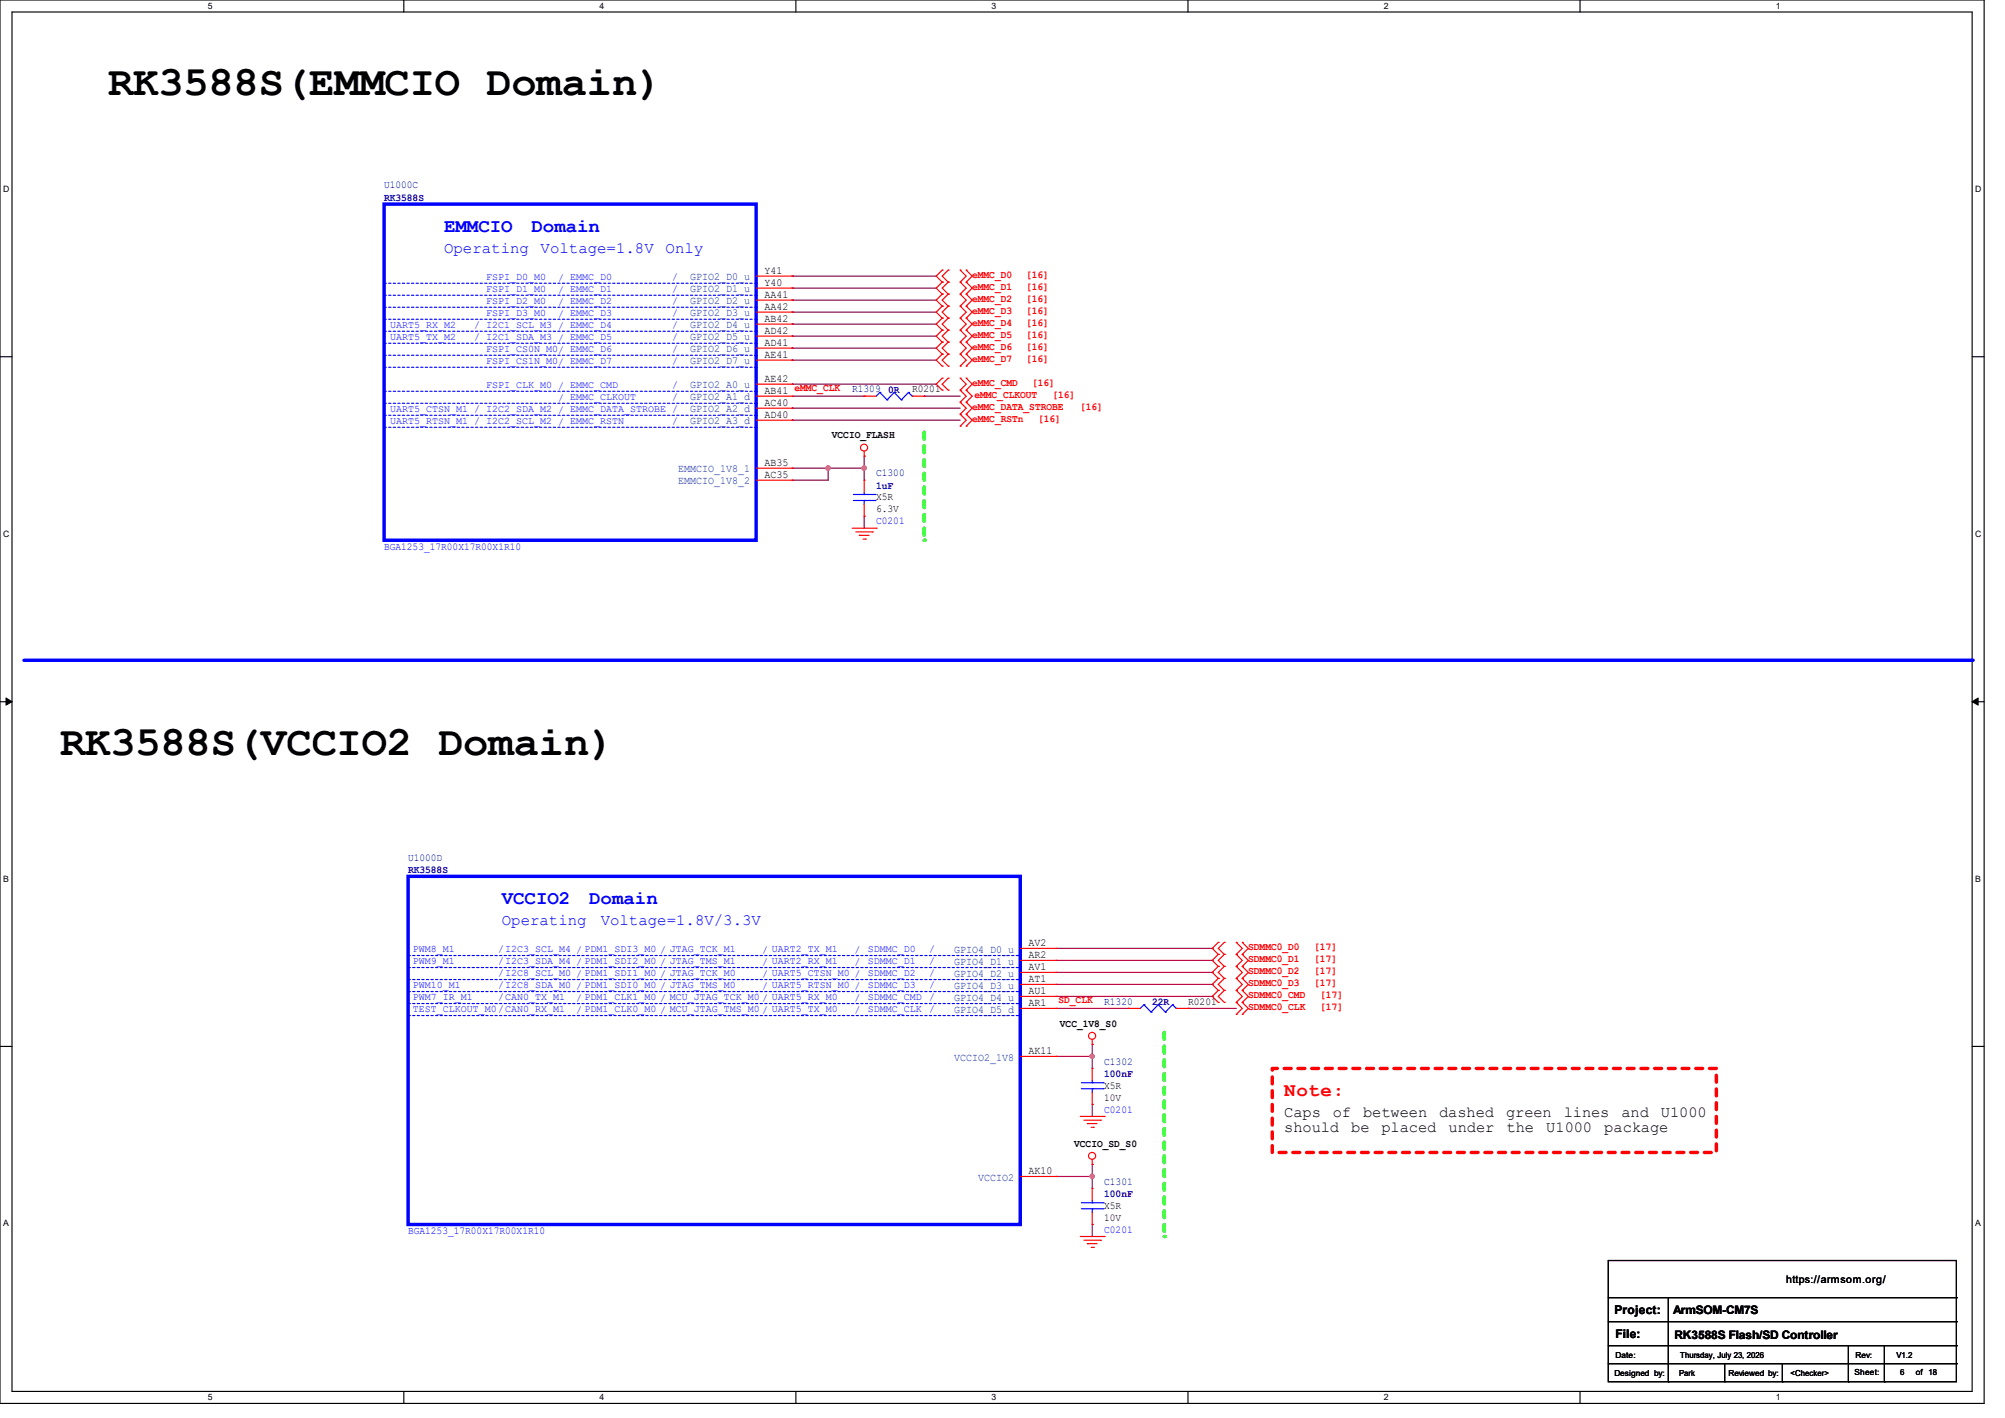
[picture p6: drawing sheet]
<svg xmlns="http://www.w3.org/2000/svg" width="297mm" height="210mm" viewBox="0 0 297 210" stroke-linecap="round" stroke-linejoin="round" font-family="sans-serif">
<path d="M0 0h293.9v207.9h-293.9zM1.8 1.8h290.3v204.3h-290.3z" fill="none" stroke="#000" stroke-width=".17"/>
<g fill="#fff">
<path d="M30.8 .2h.7v1.4h-.7z"/>
<path d="M30.8 206.2h.7v1.4h-.7z"/>
</g>
<path d="M59.8 0v1.8M59.8 206.1v1.8" fill="none" stroke="#000" stroke-width=".17"/>
<g fill="#fff">
<path d="M88.8 .2h.7v1.4h-.7z"/>
<path d="M88.8 206.2h.7v1.4h-.7z"/>
</g>
<path d="M117.9 0v1.8M117.9 206.1v1.8" fill="none" stroke="#000" stroke-width=".17"/>
<g fill="#fff">
<path d="M146.9 .2h.7v1.4h-.7z"/>
<path d="M146.9 206.2h.7v1.4h-.7z"/>
</g>
<path d="M176 0v1.8M176 206.1v1.8" fill="none" stroke="#000" stroke-width=".17"/>
<g fill="#fff">
<path d="M205 .2h.7v1.4h-.7z"/>
<path d="M205 206.2h.7v1.4h-.7z"/>
</g>
<path d="M234.1 0v1.8M234.1 206.1v1.8" fill="none" stroke="#000" stroke-width=".17"/>
<g fill="#fff">
<path d="M263.1 .2h.6v1.4h-.6z"/>
<path d="M263.1 206.2h.6v1.4h-.6z"/>
<path d="M.5 27.3h.9v1.4h-.9z"/>
<path d="M292.6 27.3h.9v1.4h-.9z"/>
<path d="M.5 78.4h.9v1.4h-.9z"/>
<path d="M292.6 78.4h.9v1.4h-.9z"/>
</g>
<path d="M0 52.8h1.8M292.1 52.8h1.8" fill="none" stroke="#000" stroke-width=".17"/>
<g fill="#fff">
<path d="M.5 129.5h.8v1.4h-.8z"/>
<path d="M292.6 129.5h.8v1.4h-.8z"/>
</g>
<path d="M0 103.9h1.8M292.1 103.9h1.8" fill="none" stroke="#000" stroke-width=".17"/>
<path d="M.9 103.4l.9 .5-.9 .5zM292.1 103.9l.9-.5v1z" fill="#000" stroke="#000" stroke-width=".15"/>
<g fill="#fff">
<path d="M.5 180.5h.8v1.4h-.8z"/>
<path d="M292.6 180.5h.8v1.4h-.8z"/>
</g>
<path d="M0 155h1.8M292.1 155h1.8" fill="none" stroke="#000" stroke-width=".17"/>
<path d="M3.6 97.8h288.5" fill="none" stroke="#00f" stroke-width=".51"/>
<circle cx="292.1" cy="97.8" r=".25" fill="#00f"/>
<path d="M188.5 158.2h65.8v12.5h-65.8z" fill="none" stroke="#f00" stroke-width=".51" stroke-dasharray="1 1"/>
<path d="M172.5 152.9v30.2" fill="none" stroke="#0f0" stroke-width=".51" stroke-dasharray="1 1"/>
<circle cx="172.5" cy="183.1" r=".25" fill="#0f0" stroke-dasharray="1 1"/>
<path d="M136.9 64v16" fill="none" stroke="#0f0" stroke-width=".51" stroke-dasharray="1 1"/>
<circle cx="136.9" cy="80" r=".25" fill="#0f0" stroke-dasharray="1 1"/>
<g fill="none" stroke="#800040" stroke-width=".17">
<path d="M117.3 40.9h.1M117.3 42.7h.1M117.3 44.4h.1M117.3 46.2h.1M117.3 51.6h.1M117.3 56.9h.1M117.3 48h.1M117.3 49.8h.1M117.3 53.3h.1M117.3 40.9h21.4M117.3 42.7h21.4M117.3 44.4h21.4"/>
<path d="M117.3 46.2h21.4M117.3 51.6h21.4M117.3 56.9h21.4M117.3 48h21.4M117.3 49.8h21.4M117.3 53.3h21.4M117.3 58.7h10.7M128 58.7h.1M136.9 58.7h.1M136.9 58.7h5.3M117.3 69.3h.1M117.3 71.1h.1"/>
<path d="M117.3 60.5h.1M117.3 62.2h.1M117.3 69.3h10.7M117.3 60.5h24.9M117.3 62.2h24.9M122.7 69.3h.1M122.7 69.3v1.8h-5.4M128 76.5h.1M128 69.3h.1M128 67.6h.1M128 67.6v3.5M128 76.5v1.7"/>
<path d="M156.5 156.5h.1M156.5 156.5h5.3M156.5 147.6h23.1M156.5 149.4h10.6M156.5 142.2h23.1M156.5 144h23.1M156.5 140.5h23.1M156.5 145.8h23.1M161.8 156.5h.1M161.8 154.7h.1M161.8 154.7v3.5M167.1 149.4h.1"/>
<path d="M176 149.4h.1M176 149.4h7.1M179.6 147.6h.1M179.6 142.2h.1M179.6 144h.1M179.6 140.5h.1M179.6 145.8h.1M156.5 174.2h.1M156.5 174.2h5.3M161.8 172.5h.1M161.8 174.2h.1M161.8 163.6h.1"/>
<path d="M161.8 163.6v1.8M161.8 172.5v3.5M161.8 181.4h.1M161.8 181.4v1.7"/>
</g>
<g fill="#f0f" stroke="#f0f" stroke-width=".17">
<circle cx="122.7" cy="69.3" r=".32"/>
<circle cx="128" cy="69.3" r=".32"/>
<circle cx="161.8" cy="174.2" r=".32"/>
<circle cx="161.8" cy="156.4" r=".32"/>
</g>
<g fill="none" stroke="#f00" stroke-width=".17">
<path d="M112 58.7h5.3M112 56.9h5.3M112 40.9h5.3M112 42.7h5.3M112 44.4h5.3M112 46.2h5.3M112 48h5.3M112 49.8h5.3M112 51.6h5.3M112 53.3h5.3M117.3 58.7h.1M117.3 56.9h.1"/>
<path d="M117.3 40.9h.1M117.3 42.7h.1M117.3 44.4h.1M117.3 46.2h.1M117.3 48h.1M117.3 49.8h.1M117.3 51.6h.1M117.3 53.3h.1M128 58.7h.1M128 58.7h1.8M135.1 58.7h1.8M136.9 58.7h.1"/>
<path d="M139.6 40h.1M139.6 41.8h.1M139.6 43.6h.1M139.6 47.1h.1M139.6 48.9h.1M139.6 45.3h.1M139.6 50.7h.1M139.6 52.5h.1M139.6 54.2h.1M139.6 56h.1M139.6 57.8h.1M139.6 40l-.9 .9 .9 .9"/>
<path d="M139.6 45.3l-.9 .9 .9 .9M139.6 41.8l-.9 .9 .9 .9M139.6 47.1l-.9 .9 .9 .9M139.6 52.5l-.9 .8 .9 .9M139.6 56l-.9 .9 .9 .9M139.6 43.6l-.9 .8 .9 .9M139.6 48.9l-.9 .9 .9 .9M139.6 50.7l-.9 .9 .9 .9M140.5 41.8h.1M140.5 40h.1M140.5 43.6h.1M140.5 48.9h.1"/>
<path d="M140.5 47.1h.1M140.5 45.3h.1M140.5 50.7h.1M140.5 52.5h.1M140.5 54.2h.1M140.5 57.8h.1M140.5 56h.1M140.5 40l-.9 .9 .9 .9M140.5 43.6l-.9 .8 .9 .9M140.5 41.8l-.9 .9 .9 .9M140.5 45.3l-.9 .9 .9 .9M140.5 47.1l-.9 .9 .9 .9"/>
<path d="M140.5 50.7l-.9 .9 .9 .9M140.5 48.9l-.9 .9 .9 .9M140.5 52.5l-.9 .8 .9 .9M140.5 56l-.9 .9 .9 .9M142.2 41.8h.1M142.2 40h.1M142.2 43.6h.1M142.2 48.9h.1M142.2 47.1h.1M142.2 45.3h.1M142.2 50.7h.1M142.2 52.5h.1"/>
<path d="M142.2 54.2h.1M142.2 59.6h.1M142.2 57.8h.1M142.2 56h.1M142.2 43.6l.9 .8-.9 .9M142.2 40l.9 .9-.9 .9M142.2 45.3l.9 .9-.9 .9M142.2 41.8l.9 .9-.9 .9M142.2 50.7l.9 .9-.9 .9M142.2 47.1l.9 .9-.9 .9M142.2 48.9l.9 .9-.9 .9M142.2 52.5l.9 .8-.9 .9"/>
<path d="M142.2 56l.9 .9-.9 .9M142.2 59.6l.9 .9-.9 .8M142.2 57.8l.9 .9-.9 .9M143.1 41.8h.1M143.1 40h.1M143.1 43.6h.1M143.1 48.9h.1M143.1 47.1h.1M143.1 45.3h.1M143.1 50.7h.1M143.1 52.5h.1M143.1 54.2h.1"/>
<path d="M143.1 59.6h.1M143.1 57.8h.1M143.1 56h.1M143.1 45.3l.9 .9-.9 .9M143.1 40l.9 .9-.9 .9M143.1 47.1l.9 .9-.9 .9M143.1 41.8l.9 .9-.9 .9M143.1 52.5l.9 .8-.9 .9M143.1 48.9l.9 .9-.9 .9M143.1 43.6l.9 .8-.9 .9M143.1 50.7l.9 .9-.9 .9M143.1 56l.9 .9-.9 .9"/>
<path d="M143.1 57.8l.9 .9-.9 .9M143.1 59.6l.9 .9-.9 .8M112 62.2h5.3M112 60.5h5.3M112 69.3h5.3M112 71.1h5.3M117.3 62.2h.1M117.3 60.5h.1M117.3 69.3h.1M117.3 71.1h.1M126.2 78.2h3.6M126.8 78.8h2.4"/>
<path d="M127.3 79.3h.1M127.3 79.3h1.4M127.8 79.8h.4M128 67.6h.1M128 71.1h.1M128 76.5h.1M128 66.8v.8M128 71.1v1.8M128 74.7v1.8M128.2 79.8h.1M129.2 78.8h.1M129.8 78.2h.1"/>
<path d="M142.2 63.1h.1M142.2 61.3h.1M142.2 61.3l.9 .9-.9 .9M143.1 63.1h.1M143.1 61.3h.1M143.1 61.3l.9 .9-.9 .9M180.5 139.6h.1M180.5 139.6l-.9 .9 .9 .9M181.4 139.6h.1M181.4 139.6l-.9 .9 .9 .9M183.1 139.6h.1M183.1 139.6l.9 .9-.9 .9"/>
<path d="M184 139.6h.1M184 139.6l.9 .9-.9 .9M151.1 149.4h5.4M151.1 147.6h5.4M151.1 140.5h5.4M151.1 142.2h5.4M151.1 144h5.4M151.1 145.8h5.4M151.1 156.5h5.4M156.5 149.4h.1M156.5 147.6h.1M156.5 140.5h.1"/>
<path d="M156.5 142.2h.1M156.5 144h.1M156.5 145.8h.1M156.5 156.5h.1M161.8 154.7h.1M161.8 158.2h.1M161.8 154v.7M161.8 158.2v1.8M167.1 149.4h.1M167.1 149.4h1.8M174.2 149.4h1.8M176 149.4h.1"/>
<path d="M180.5 141.4h.1M180.5 143.1h.1M180.5 146.7h.1M180.5 148.5h.1M180.5 144.9h.1M180.5 144.9l-.9 .9 .9 .9M180.5 141.4l-.9 .8 .9 .9M180.5 146.7l-.9 .9 .9 .9M180.5 143.1l-.9 .9 .9 .9M181.4 141.4h.1M181.4 143.1h.1M181.4 148.5h.1"/>
<path d="M181.4 146.7h.1M181.4 144.9h.1M181.4 143.1l-.9 .9 .9 .9M181.4 141.4l-.9 .8 .9 .9M181.4 144.9l-.9 .9 .9 .9M181.4 146.7l-.9 .9 .9 .9M183.1 141.4h.1M183.1 143.1h.1M183.1 148.5h.1M183.1 146.7h.1M183.1 150.2h.1M183.1 144.9h.1"/>
<path d="M183.1 143.1l.9 .9-.9 .9M183.1 144.9l.9 .9-.9 .9M183.1 141.4l.9 .8-.9 .9M183.1 146.7l.9 .9-.9 .9M183.1 148.5l.9 .9-.9 .8M184 141.4h.1M184 143.1h.1M184 148.5h.1M184 146.7h.1M184 150.2h.1M184 144.9h.1M184 144.9l.9 .9-.9 .9"/>
<path d="M184 146.7l.9 .9-.9 .9M184 141.4l.9 .8-.9 .9M184 148.5l.9 .9-.9 .8M184 143.1l.9 .9-.9 .9M151.1 174.2h5.4M156.5 174.2h.1M160 165.4h3.6M160.6 165.9h2.4M161.1 166.4h.1M161.1 166.4h1.4M161.6 167h.4M161.8 172.5h.1"/>
<path d="M161.8 176h.1M161.8 163.6h.1M161.8 161.8v1.8M161.8 171.7v.8M161.8 176v1.8M161.8 179.6v1.8M162 167h.1M163 165.9h.1M163.6 165.4h.1M160 183.1h3.6M160.6 183.7h2.4M161.1 184.2h.1"/>
<path d="M161.1 184.2h1.4M161.6 184.7h.4M161.8 181.4h.1M162 184.7h.1M163 183.7h.1M163.6 183.1h.1"/>
<circle cx="128" cy="66.3" r=".52"/>
<circle cx="161.8" cy="153.4" r=".52"/>
<circle cx="161.8" cy="171.2" r=".52"/>
</g>
<g fill="none" stroke="#000" stroke-width=".17">
<path d="M238.3 186.7h51.5v17.9h-51.5zM238.3 192.2h51.5M238.3 195.7h51.5M238.3 199.3h51.5M247.1 192.2v12.4M273.8 199.3v5.3M279.1 199.3v5.3M289.8 192.2h.1M289.8 195.7h.1M289.8 199.3h.1M238.3 202h51.5M247.1 204.6h.1"/>
<path d="M255.5 204.6h.1M255.5 202v2.6M264 204.6h.1M264 202v2.6M273.8 204.6h.1M279.1 204.6h.1M289.8 202h.1"/>
</g>
<g fill="none" stroke="#00f" stroke-width=".17">
<path d="M130.3 58.1h.1M130.3 58.1l-.5 .6M130.3 58.1l1.1 1.1M131.4 59.2h.1M132.5 58.1h.1M132.5 58.1l-1.1 1.1M132.5 58.1l1 1.1M133.5 59.2h.1M134.6 58.1h.1M134.6 58.1l-1.1 1.1M134.6 58.1l.5 .6M135.1 58.7h.1"/>
<path d="M126.4 74.1h3.2M126.4 73.2h3.2M128 73.2h.1M128 74.1h.1M128 72.9v.3M128 74.1v.6M129.6 74.1h.1M129.6 73.2h.1M169.5 148.8h.1M169.5 148.8l-.6 .6M169.5 148.8l1 1.1M170.5 149.9h.1"/>
<path d="M171.6 148.8h.1M171.6 148.8l-1.1 1.1M171.6 148.8l1 1.1M172.6 149.9h.1M173.7 148.8h.1M173.7 148.8l-1.1 1.1M173.7 148.8l.5 .6M174.2 149.4h.1M160.2 179h3.2M160.2 178.1h3.2M160.2 161.2h3.2M160.2 160.4h3.2"/>
<path d="M161.8 178.1h.1M161.8 179h.1M161.8 160.4h.1M161.8 161.2h.1M161.8 160v.4M161.8 161.2v.6M161.8 177.8v.3M161.8 179v.6M163.4 179h.1M163.4 178.1h.1M163.4 161.2h.1M163.4 160.4h.1"/>
</g>
<path d="M56.9 30.2h55.1v49.8h-55.1zM60.5 129.8h90.6v51.6h-90.6z" fill="none" stroke="#00f" stroke-width=".51"/>
<g fill="none" stroke="#00f" stroke-width=".17" stroke-dasharray=".3 .3">
<path d="M56.9 42h55.1M56.9 43.7h55.1M56.9 59.7h55.1M56.9 58h55.1M56.9 54.4h55.1M56.9 52.6h55.1M56.9 50.8h55.1M56.9 49.1h55.1M56.9 47.3h55.1M56.9 45.5h55.1M112 42h.1M112 43.7h.1"/>
<path d="M112 59.7h.1M112 58h.1M112 54.4h.1M112 52.6h.1M112 50.8h.1M112 49.1h.1M112 47.3h.1M112 45.5h.1M56.9 61.5h55.1M56.9 63.3h55.1M112 61.5h.1M112 63.3h.1"/>
<path d="M60.5 150.4h90.5M60.5 148.6h90.5M60.5 146.9h90.5M60.5 145.1h90.5M60.5 143.3h90.5M60.5 141.5h90.5M151 150.4h.1M151 148.6h.1M151 146.9h.1M151 145.1h.1M151 143.3h.1M151 141.5h.1"/>
</g>
<g font-size="6.2">
<text x="16" y="14.1">RK3588S(EMMCIO Domain)</text>
<text x="8.9" y="111.9">RK3588S(VCCIO2 Domain)</text>
</g>
<g font-size="2.8" fill="#00f">
<text x="65.8" y="34.4">EMMCIO</text>
<text x="78.7" y="34.4">Domain</text>
<text x="74.3" y="133.9">VCCIO2</text>
<text x="87.3" y="133.9">Domain</text>
</g>
<text font-size="2.8" fill="#f00" x="190.2" y="162.4">Note:</text>
<g font-size="2.3" fill="#00f">
<text x="65.8" y="37.5">Operating</text>
<text x="80.1" y="37.5">Voltage=1.8V</text>
<text x="98.6" y="37.5">Only</text>
<text x="74.3" y="137">Operating</text>
<text x="89" y="137">Voltage=1.8V/3.3V</text>
</g>
<g font-size="2.3">
<text x="190.2" y="165.4">Caps</text>
<text x="190.2" y="167.7">should</text>
<text x="197.4" y="165.4">of</text>
<text x="200.1" y="167.7">be</text>
<text x="201.9" y="165.4">between</text>
<text x="204.6" y="167.7">placed</text>
<text x="213.2" y="165.4">dashed</text>
<text x="214.6" y="167.7">under</text>
<text x="223.1" y="165.4">green</text>
<text x="223.2" y="167.7">the</text>
<text x="229.1" y="167.7">U1000</text>
<text x="231.6" y="165.4">lines</text>
<text x="237.7" y="167.7">package</text>
<text x="240.2" y="165.4">and</text>
<text x="246" y="165.4">U1000</text>
</g>
<g font-size="1.8">
<text x="239.1" y="194.6">Project:</text>
<text x="239.3" y="198.1">File:</text>
</g>
<g font-size="1.7">
<text x="247.9" y="194.7">ArmSOM-CM7S</text>
<text x="248" y="198.2">RK3588S Flash/SD Controller</text>
</g>
<g font-size="1.6" fill="#000080">
<text x="56.9" y="29.7">RK3588S</text>
<text x="56.9" y="27.9">U1000C</text>
<text x="126.2" y="58.1">R1309</text>
<text x="131.6" y="58.2">0R</text>
<text x="129.8" y="70.6">C1300</text>
<text x="129.8" y="72.4">1uF</text>
<text x="60.5" y="129.3">RK3588S</text>
<text x="60.5" y="127.5">U1000D</text>
<text x="163.6" y="148.8">R1320</text>
<text x="170.7" y="148.8">22R</text>
<text x="163.6" y="157.7">C1302</text>
<text x="163.6" y="159.5">100nF</text>
<text x="163.6" y="175.5">C1301</text>
<text x="163.6" y="177.3">100nF</text>
</g>
<g font-size="1.6" fill="#004080">
<text x="102.2" y="41.5">GPIO2_D0_u</text>
<text x="102.2" y="43.3">GPIO2_D1_u</text>
<text x="102.2" y="45.1">GPIO2_D2_u</text>
<text x="102.2" y="46.9">GPIO2_D3_u</text>
<text x="102.2" y="48.6">GPIO2_D4_u</text>
<text x="102.2" y="50.4">GPIO2_D5_u</text>
<text x="102.2" y="52.2">GPIO2_D6_u</text>
<text x="102.2" y="54">GPIO2_D7_u</text>
<text x="102.2" y="59.3">GPIO2_A1_d</text>
<text x="102.2" y="57.5">GPIO2_A0_u</text>
<text x="102.2" y="62.9">GPIO2_A3_d</text>
<text x="102.2" y="61.1">GPIO2_A2_d</text>
<text x="100.5" y="70">EMMCIO_1V8_1</text>
<text x="100.5" y="71.8">EMMCIO_1V8_2</text>
<text x="141.4" y="141.1">GPIO4_D0_u</text>
<text x="141.4" y="142.9">GPIO4_D1_u</text>
<text x="141.4" y="150">GPIO4_D5_d</text>
<text x="141.4" y="148.2">GPIO4_D4_u</text>
<text x="141.4" y="144.7">GPIO4_D2_u</text>
<text x="141.4" y="146.4">GPIO4_D3_u</text>
<text x="141.4" y="157.1">VCCIO2_1V8</text>
<text x="144.9" y="174.9">VCCIO2</text>
</g>
<g font-size="1.6">
<text x="113.2" y="40.5">Y41</text>
<text x="113.2" y="42.3">Y40</text>
<text x="113.2" y="44.1">AA41</text>
<text x="113.2" y="45.8">AA42</text>
<text x="113.2" y="47.6">AB42</text>
<text x="113.2" y="49.4">AD42</text>
<text x="113.2" y="51.2">AD41</text>
<text x="113.2" y="53">AE41</text>
<text x="113.2" y="58.3">AB41 eMMC_CLK</text>
<text x="113.2" y="56.5">AE42</text>
<text x="135.1" y="58.1">R0201</text>
<text x="113.2" y="61.8">AD40</text>
<text x="113.2" y="60.1">AC40</text>
<text x="123.2" y="64.9">VCCIO_FLASH</text>
<text x="113.2" y="69">AB35</text>
<text x="113.2" y="70.7">AC35</text>
<text x="129.8" y="74.1">X5R</text>
<text x="129.8" y="75.9">6.3V</text>
<text x="152.4" y="140.1">AV2</text>
<text x="152.4" y="141.9">AR2</text>
<text x="152.4" y="143.6">AV1</text>
<text x="152.4" y="149">AR1</text>
<text x="152.4" y="147.2">AU1</text>
<text x="152.4" y="145.4">AT1</text>
<text x="176" y="148.8">R0201</text>
<text x="157" y="152.1">VCC_1V8_S0</text>
<text x="152.4" y="156.1">AK11</text>
<text x="163.6" y="161.2">X5R</text>
<text x="163.6" y="163">10V</text>
<text x="152.4" y="173.9">AK10</text>
<text x="159.1" y="169.8">VCCIO_SD_S0</text>
<text x="163.6" y="179">X5R</text>
<text x="163.6" y="180.8">10V</text>
<text x="264.6" y="190.1">https://armsom.org/</text>
</g>
<g font-size="1.6" fill="#f00">
<text x="144" y="41.1">eMMC_D0</text>
<text x="152" y="41.1">[16]</text>
<text x="144" y="42.9">eMMC_D1</text>
<text x="144" y="44.7">eMMC_D2</text>
<text x="144" y="46.4">eMMC_D3</text>
<text x="152" y="42.9">[16]</text>
<text x="152" y="44.7">[16]</text>
<text x="152" y="46.4">[16]</text>
<text x="144" y="48.2">eMMC_D4</text>
<text x="144" y="50">eMMC_D5</text>
<text x="144" y="51.8">eMMC_D6</text>
<text x="144" y="53.5">eMMC_D7</text>
<text x="152" y="48.2">[16]</text>
<text x="152" y="50">[16]</text>
<text x="152" y="51.8">[16]</text>
<text x="152" y="53.5">[16]</text>
<text x="144" y="57.1">eMMC_CMD</text>
<text x="144.4" y="58.9">eMMC_CLKOUT</text>
<text x="152.9" y="57.1">[16]</text>
<text x="155.9" y="58.9">[16]</text>
<text x="144" y="62.4">eMMC_RSTn</text>
<text x="144" y="60.7">eMMC_DATA_STROBE</text>
<text x="153.8" y="62.4">[16]</text>
<text x="160" y="60.7">[16]</text>
<text x="184.9" y="140.7">SDMMC0_D0</text>
<text x="184.9" y="142.4">SDMMC0_D1</text>
<text x="194.7" y="140.7">[17]</text>
<text x="194.7" y="142.4">[17]</text>
<text x="156.8" y="148.6">SD_CLK</text>
<text x="184.9" y="147.8">SDMMC0_CMD</text>
<text x="184.9" y="149.6">SDMMC0_CLK</text>
<text x="184.9" y="144.2">SDMMC0_D2</text>
<text x="184.9" y="146">SDMMC0_D3</text>
<text x="194.7" y="144.2">[17]</text>
<text x="194.7" y="146">[17]</text>
<text x="195.6" y="147.8">[17]</text>
<text x="195.6" y="149.6">[17]</text>
</g>
<g font-size="1.6" fill="#00f">
<text x="129.8" y="77.7">C0201</text>
<text x="56.9" y="81.4">BGA1253_17R00X17R00X1R10</text>
<text x="163.6" y="164.8">C0201</text>
<text x="60.5" y="182.7">BGA1253_17R00X17R00X1R10</text>
<text x="163.6" y="182.6">C0201</text>
</g>
<g font-size="1.5" fill="#00f">
<text x="72" y="41.4">FSPI_D0_M0</text>
<text x="82.7" y="41.6">/ EMMC_D0</text>
<text x="99.6" y="41.4">/</text>
<text x="72" y="43.2">FSPI_D1_M0</text>
<text x="72" y="45">FSPI_D2_M0</text>
<text x="72" y="46.7">FSPI_D3_M0</text>
<text x="82.7" y="46.9">/ EMMC_D3</text>
<text x="82.7" y="45.1">/ EMMC_D2</text>
<text x="82.7" y="43.3">/ EMMC_D1</text>
<text x="99.6" y="46.7">/</text>
<text x="99.6" y="45">/</text>
<text x="99.6" y="43.2">/</text>
<text x="57.8" y="48.5">UART5_RX_M2</text>
<text x="57.8" y="50.3">UART5_TX_M2</text>
<text x="70.2" y="48.5">/ I2C1_SCL_M3 / EMMC_D4</text>
<text x="70.2" y="50.3">/ I2C1_SDA_M3 / EMMC_D5</text>
<text x="72" y="52.1">FSPI_CS0N_M0/ EMMC_D6</text>
<text x="72" y="53.8">FSPI_CS1N_M0/ EMMC_D7</text>
<text x="99.6" y="53.8">/</text>
<text x="99.6" y="52.1">/</text>
<text x="99.6" y="50.3">/</text>
<text x="99.6" y="48.5">/</text>
<text x="72" y="57.4">FSPI_CLK_M0 / EMMC_CMD</text>
<text x="82.7" y="59.4">/ EMMC_CLKOUT</text>
<text x="99.6" y="59.2">/</text>
<text x="99.6" y="57.4">/</text>
<text x="57.8" y="61">UART5_CTSN_M1 / I2C2_SDA_M2 / EMMC_DATA_STROBE /</text>
<text x="57.8" y="62.7">UART5_RTSN_M1 / I2C2_SCL_M2 / EMMC_RSTN</text>
<text x="99.6" y="62.7">/</text>
<text x="61.2" y="141">PWM8_M1</text>
<text x="61.2" y="142.7">PWM9_M1</text>
<text x="73.8" y="142.7">/I2C3_SDA_M4 / PDM1_SDI2_M0 / JTAG_TMS_M1</text>
<text x="73.8" y="141">/I2C3_SCL_M4 / PDM1_SDI3_M0 / JTAG_TCK_M1</text>
<text x="112.9" y="141.1">/ UART2_TX_M1</text>
<text x="112.9" y="142.9">/ UART2_RX_M1</text>
<text x="126.6" y="141.1">/</text>
<text x="126.6" y="142.9">/</text>
<text x="128.6" y="141">SDMMC_D0</text>
<text x="128.6" y="142.7">SDMMC_D1</text>
<text x="137.6" y="142.7">/</text>
<text x="137.6" y="141">/</text>
<text x="61.2" y="146.3">PWM10_M1</text>
<text x="61.2" y="148.1">PWM7_IR_M1</text>
<text x="61.2" y="149.9">TEST_CLKOUT_M0/CAN0_RX_M1</text>
<text x="73.8" y="146.3">/I2C8_SDA_M0 / PDM1_SDI0_M0 / JTAG_TMS_M0</text>
<text x="73.8" y="148.1">/CAN0_TX_M1</text>
<text x="73.8" y="144.5">/I2C8_SCL_M0 / PDM1_SDI1_M0 / JTAG_TCK_M0</text>
<text x="85.3" y="148.3">/ PDM1_CLK1_M0 / MCU_JTAG_TCK_M0 / UART5_RX_M0</text>
<text x="112.9" y="144.7">/ UART5_CTSN_M0 /</text>
<text x="112.9" y="146.5">/ UART5_RTSN_M0 /</text>
<text x="126.6" y="148.3">/</text>
<text x="128.6" y="148.1">SDMMC_CMD</text>
<text x="128.6" y="149.9">SDMMC_CLK</text>
<text x="128.6" y="144.5">SDMMC_D2</text>
<text x="128.6" y="146.3">SDMMC_D3</text>
<text x="137.6" y="144.5">/</text>
<text x="137.6" y="146.3">/</text>
<text x="137.6" y="148.1">/</text>
<text x="137.6" y="149.9">/</text>
<text x="85.3" y="150">/ PDM1_CLK0_M0 / MCU_JTAG_TMS_M0 / UART5_TX_M0</text>
<text x="126.6" y="150">/</text>
</g>
<g font-size="1.3">
<text x="30.8" y="1.3">5</text>
<text x="88.8" y="1.3">4</text>
<text x="146.9" y="1.3">3</text>
<text x="205" y="1.3">2</text>
<text x="263.1" y="1.3">1</text>
<text x=".5" y="28.4">D</text>
<text x="292.6" y="28.4">D</text>
<text x=".5" y="79.5">C</text>
<text x="292.6" y="79.5">C</text>
<text x=".5" y="130.6">B</text>
<text x="292.6" y="130.6">B</text>
<text x=".5" y="181.7">A</text>
<text x="292.6" y="181.7">A</text>
<text x="30.8" y="207.4">5</text>
<text x="88.8" y="207.4">4</text>
<text x="146.9" y="207.4">3</text>
<text x="205" y="207.4">2</text>
<text x="263.1" y="207.4">1</text>
</g>
<g font-size="1.2">
<text x="239.1" y="203.8">Designed by:</text>
<text x="239.3" y="201.2">Date:</text>
<text x="248.7" y="203.8">Park</text>
<text x="248.9" y="201.2">Thursday, July 23, 2026</text>
<text x="256" y="203.8">Reviewed by:</text>
<text x="265.3" y="203.8">&lt;Checker&gt;</text>
<text x="274.7" y="203.7">Sheet:</text>
<text x="274.9" y="201.2">Rev:</text>
<text x="280.9" y="201.2">V1.2</text>
<text x="281.5" y="203.7">6</text>
<text x="283.8" y="203.7">of 18</text>
</g>
</svg>
